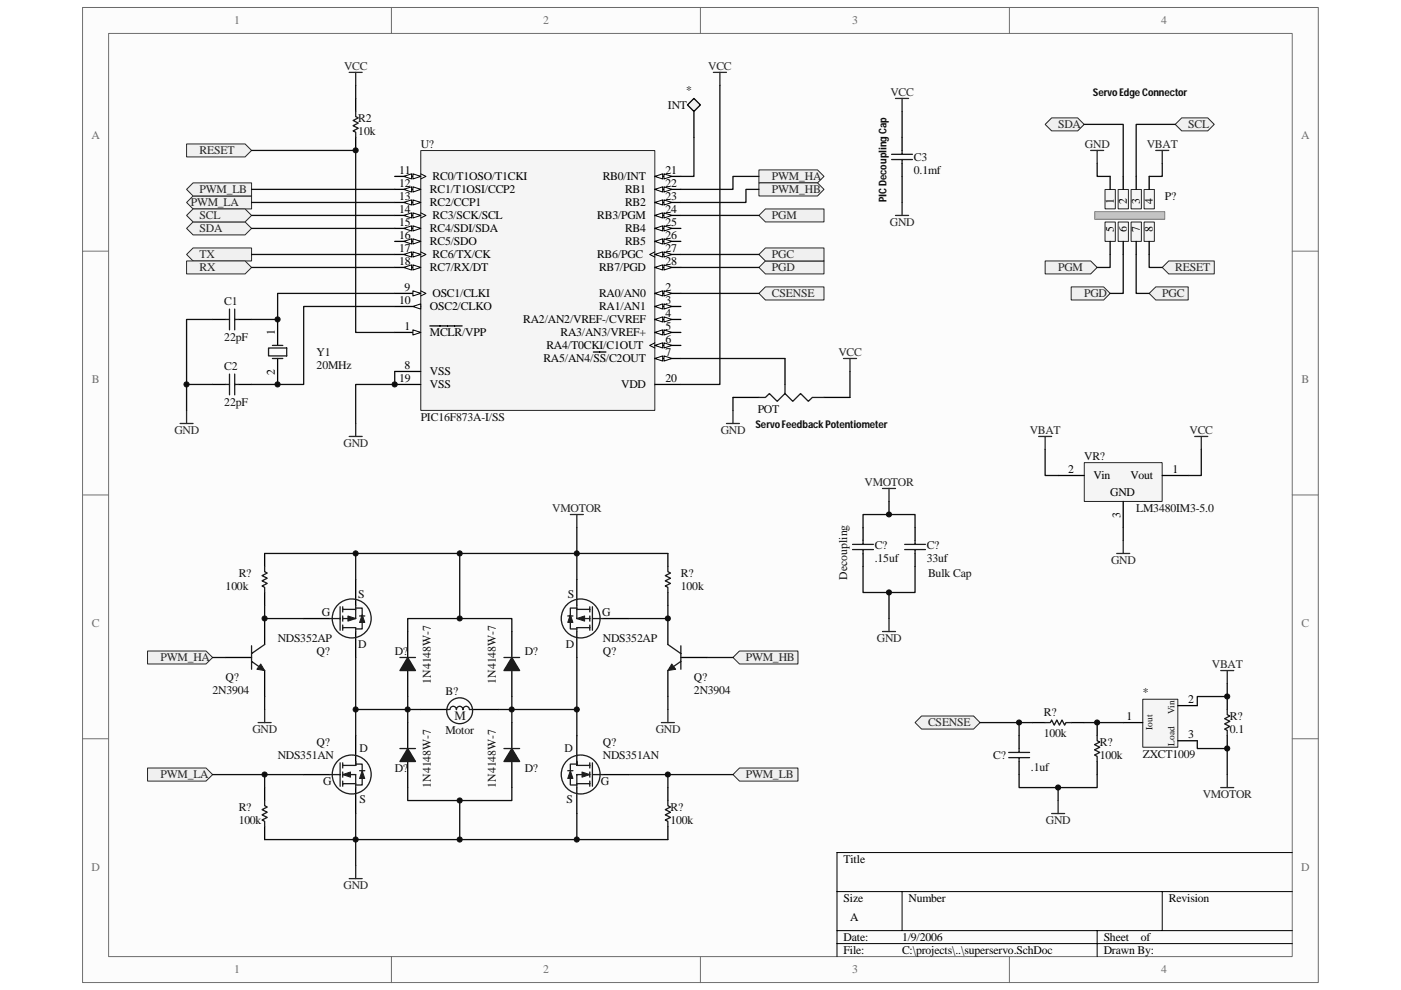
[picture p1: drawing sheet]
<svg xmlns="http://www.w3.org/2000/svg" width="297mm" height="210mm" viewBox="0 0 297 210" stroke-linecap="round" stroke-linejoin="round" font-family="sans-serif">
<path d="M17.5 1.6h262v206.7h-262z" fill="#fcfcfc"/>
<path d="M17.5 1.6h262v206.7h-262z" fill="none" stroke="#6e6e6e" stroke-width=".21"/>
<path d="M23 7.1h251v195.7h-251z" fill="#fcfcfc"/>
<g fill="none" stroke="#6e6e6e" stroke-width=".21">
<path d="M23 7.1h251v195.7h-251zM83 1.6v5.5M148.5 1.6v5.5M214 1.6v5.5M17.5 53.3h5.5M274 53.3h5.5M17.5 104.9h5.5M274 104.9h5.5M17.5 156.6h5.5M274 156.6h5.5M83 202.8v5.5M148.5 202.8v5.5"/>
<path d="M214 202.8v5.5"/>
</g>
<path d="M177.5 189h96.5M177.5 197.3h96.5M191.3 189v8.3M232.6 197.3v5.5M246.4 189v8.3M274 180.8h-96.5v22M177.5 200.1h96.5" fill="none" stroke="#000" stroke-width=".21"/>
<path d="M89.2 31.9h49.6v55.1h-49.6z" fill="#f5f5f5"/>
<path d="M89.2 31.9h49.6v55.1h-49.6z" fill="none" stroke="#262626" stroke-width=".21"/>
<path d="M138.9 62.2h5.5" fill="none" stroke="#000" stroke-width=".28"/>
<g fill="#fcfcfc" stroke="#000" stroke-width=".21">
<path d="M138.9 62.2l1.6-.5v1.1z"/>
<path d="M140.8 61.7l1.6 .5-1.6 .6z"/>
</g>
<path d="M138.9 65h5.5" fill="none" stroke="#000" stroke-width=".28"/>
<g fill="#fcfcfc" stroke="#000" stroke-width=".21">
<path d="M138.9 65l1.6-.6v1.1z"/>
<path d="M140.8 64.4l1.6 .6-1.6 .5z"/>
</g>
<path d="M138.9 67.7h5.5" fill="none" stroke="#000" stroke-width=".28"/>
<g fill="#fcfcfc" stroke="#000" stroke-width=".21">
<path d="M138.9 67.7l1.6-.5v1.1z"/>
<path d="M140.8 67.2l1.6 .5-1.6 .6z"/>
</g>
<path d="M138.9 70.5h5.5" fill="none" stroke="#000" stroke-width=".28"/>
<g fill="#fcfcfc" stroke="#000" stroke-width=".21">
<path d="M138.9 70.5l1.6-.6v1.1z"/>
<path d="M140.8 69.9l1.6 .6-1.6 .5z"/>
</g>
<path d="M138.9 73.2h5.5" fill="none" stroke="#000" stroke-width=".28"/>
<path d="M138.9 72.7l-1.2 .5 1.2 .6" fill="none" stroke="#000" stroke-width=".21"/>
<g fill="#fcfcfc" stroke="#000" stroke-width=".21">
<path d="M138.9 73.2l1.6-.5v1.1z"/>
<path d="M140.8 72.7l1.6 .5-1.6 .6z"/>
</g>
<path d="M138.9 76h5.5" fill="none" stroke="#000" stroke-width=".28"/>
<g fill="#fcfcfc" stroke="#000" stroke-width=".21">
<path d="M138.9 76l1.6-.5v1.1z"/>
<path d="M140.8 75.5l1.6 .5-1.6 .6z"/>
</g>
<path d="M138.9 37.4h5.5M125.8 74.6h2.7" fill="none" stroke="#000" stroke-width=".28"/>
<g fill="#fcfcfc" stroke="#000" stroke-width=".21">
<path d="M138.9 37.4l1.6-.5v1.1z"/>
<path d="M140.8 36.9l1.6 .5-1.6 .6z"/>
</g>
<path d="M138.9 40.2h5.5" fill="none" stroke="#000" stroke-width=".28"/>
<g fill="#fcfcfc" stroke="#000" stroke-width=".21">
<path d="M138.9 40.2l1.6-.6v1.1z"/>
<path d="M140.8 39.6l1.6 .6-1.6 .5z"/>
</g>
<path d="M138.9 42.9h5.5" fill="none" stroke="#000" stroke-width=".28"/>
<g fill="#fcfcfc" stroke="#000" stroke-width=".21">
<path d="M138.9 42.9l1.6-.5v1.1z"/>
<path d="M140.8 42.4l1.6 .5-1.6 .6z"/>
</g>
<path d="M138.9 45.7h5.5" fill="none" stroke="#000" stroke-width=".28"/>
<g fill="#fcfcfc" stroke="#000" stroke-width=".21">
<path d="M138.9 45.7l1.6-.6v1.1z"/>
<path d="M140.8 45.1l1.6 .6-1.6 .5z"/>
</g>
<path d="M138.9 48.4h5.5" fill="none" stroke="#000" stroke-width=".28"/>
<g fill="#fcfcfc" stroke="#000" stroke-width=".21">
<path d="M138.9 48.4l1.6-.5v1.1z"/>
<path d="M140.8 47.9l1.6 .5-1.6 .6z"/>
</g>
<path d="M138.9 51.2h5.5" fill="none" stroke="#000" stroke-width=".28"/>
<g fill="#fcfcfc" stroke="#000" stroke-width=".21">
<path d="M138.9 51.2l1.6-.6v1.2z"/>
<path d="M140.8 50.6l1.6 .6-1.6 .6z"/>
</g>
<path d="M138.9 54h5.5" fill="none" stroke="#000" stroke-width=".28"/>
<path d="M138.9 53.4l-1.2 .6 1.2 .5" fill="none" stroke="#000" stroke-width=".21"/>
<g fill="#fcfcfc" stroke="#000" stroke-width=".21">
<path d="M138.9 54l1.6-.6v1.1z"/>
<path d="M140.8 53.4l1.6 .6-1.6 .5z"/>
</g>
<path d="M138.9 56.7h5.5" fill="none" stroke="#000" stroke-width=".28"/>
<g fill="#fcfcfc" stroke="#000" stroke-width=".21">
<path d="M138.9 56.7l1.6-.5v1.1z"/>
<path d="M140.8 56.2l1.6 .5-1.6 .6z"/>
</g>
<path d="M83.7 37.4h5.5" fill="none" stroke="#000" stroke-width=".28"/>
<path d="M89.2 36.9l1.1 .5-1.1 .6" fill="none" stroke="#000" stroke-width=".21"/>
<g fill="#fcfcfc" stroke="#000" stroke-width=".21">
<path d="M87.5 36.9l1.7 .5-1.7 .6z"/>
<path d="M85.6 37.4l1.7-.5v1.1z"/>
</g>
<path d="M83.7 40.2h5.5" fill="none" stroke="#000" stroke-width=".28"/>
<g fill="#fcfcfc" stroke="#000" stroke-width=".21">
<path d="M87.5 39.6l1.7 .6-1.7 .5z"/>
<path d="M85.6 40.2l1.7-.6v1.1z"/>
</g>
<path d="M83.7 42.9h5.5" fill="none" stroke="#000" stroke-width=".28"/>
<g fill="#fcfcfc" stroke="#000" stroke-width=".21">
<path d="M87.5 42.4l1.7 .5-1.7 .6z"/>
<path d="M85.6 42.9l1.7-.5v1.1z"/>
</g>
<path d="M83.7 45.7h5.5" fill="none" stroke="#000" stroke-width=".28"/>
<path d="M89.2 45.1l1.1 .6-1.1 .5" fill="none" stroke="#000" stroke-width=".21"/>
<g fill="#fcfcfc" stroke="#000" stroke-width=".21">
<path d="M87.5 45.1l1.7 .6-1.7 .5z"/>
<path d="M85.6 45.7l1.7-.6v1.1z"/>
</g>
<path d="M83.7 48.4h5.5" fill="none" stroke="#000" stroke-width=".28"/>
<g fill="#fcfcfc" stroke="#000" stroke-width=".21">
<path d="M87.5 47.9l1.7 .5-1.7 .6z"/>
<path d="M85.6 48.4l1.7-.5v1.1z"/>
</g>
<path d="M83.7 51.2h5.5" fill="none" stroke="#000" stroke-width=".28"/>
<g fill="#fcfcfc" stroke="#000" stroke-width=".21">
<path d="M87.5 50.6l1.7 .6-1.7 .6z"/>
<path d="M85.6 51.2l1.7-.6v1.2z"/>
</g>
<path d="M83.7 54h5.5" fill="none" stroke="#000" stroke-width=".28"/>
<path d="M89.2 53.4l1.1 .6-1.1 .5" fill="none" stroke="#000" stroke-width=".21"/>
<g fill="#fcfcfc" stroke="#000" stroke-width=".21">
<path d="M87.5 53.4l1.7 .6-1.7 .5z"/>
<path d="M85.6 54l1.7-.6v1.1z"/>
</g>
<path d="M83.7 56.7h5.5" fill="none" stroke="#000" stroke-width=".28"/>
<g fill="#fcfcfc" stroke="#000" stroke-width=".21">
<path d="M87.5 56.2l1.7 .5-1.7 .6z"/>
<path d="M85.6 56.7l1.7-.5v1.1z"/>
</g>
<path d="M83.7 78.8h5.5M83.7 70.5h5.5M83.7 81.5h5.5" fill="none" stroke="#000" stroke-width=".28"/>
<path d="M87.5 69.9l1.7 .6-1.7 .5z" fill="#fcfcfc" stroke="#000" stroke-width=".21"/>
<path d="M83.7 62.2h5.5M91.1 69.1h6.9" fill="none" stroke="#000" stroke-width=".28"/>
<path d="M89.2 61.7l1.1 .5-1.1 .6" fill="none" stroke="#000" stroke-width=".21"/>
<path d="M87.5 61.7l1.7 .5-1.7 .6z" fill="#fcfcfc" stroke="#000" stroke-width=".21"/>
<path d="M83.7 65h5.5" fill="none" stroke="#000" stroke-width=".28"/>
<path d="M87.5 65l1.7-.6v1.1z" fill="#fcfcfc" stroke="#000" stroke-width=".21"/>
<g fill="none" stroke="#000" stroke-width=".28">
<path d="M75.4 20.9v2.7M75.4 29.1v2.8M191.3 29.1v2.8M191.3 34.6v2.8M45.1 67.7h2.7M50.6 67.7h2.7M58.9 67.7v5.5M58.9 76v5.5M166.4 76v5.5M45.1 81.5h2.7M50.6 81.5h2.7M138.9 81.5h5.5"/>
<path d="M155.4 84.3h5.5M174.7 84.3h5.5"/>
</g>
<g fill="none" stroke="#1c1c1c" stroke-width=".28">
<path d="M75.4 23.6v1.1l.6 .3-1.1 .5 1.1 .6-1.1 .5 1.1 .6-1.1 .5 .5 .3v1.1M189 32.7h4.5M189 33.8h4.5M191.3 31.9v.8M191.3 33.8v.8M47.8 67.7h.9M48.7 65.5v4.4M48.7 79.3v4.4M49.8 65.5v4.4M49.8 79.3v4.4M49.8 67.7h.8M56.9 73.8h3.9v1.7h-3.9z"/>
<path d="M57.8 76h2.2M57.8 73.2h2.2M47.8 81.5h.9M49.8 81.5h.8M160.9 84.3h1.4l.8-.9 1.7 1.7 1.6-1.7 1.7 1.7 1.6-1.7 1.7 1.7 .8-.8h2.5M166.4 81.5v1.9"/>
</g>
<g fill="none" stroke="#262626" stroke-width=".28">
<path d="M74 15.3h2.8M75.4 15.3v2.8M151.3 15.3h2.7M152.6 15.3v2.8M189.9 20.9h2.7M191.3 20.9v2.7M189.9 45.7h2.7M191.3 42.9v2.8M178.8 76h2.8M180.2 76v2.8M38.2 89.8h2.7M39.6 87v2.8"/>
<path d="M74 92.5h2.8M75.4 89.8v2.7M154 89.8h2.8M155.4 87v2.8"/>
</g>
<path d="M75.4 18.1v2.8M191.3 23.6v5.5M191.3 37.4v5.5M45.1 67.7h-5.5v13.8h5.5M83.7 78.8v2.7h-8.3v8.3M144.4 76h22M39.6 81.5v5.5" fill="none" stroke="#0e0e0e" stroke-width=".28"/>
<g fill="#f0f0f0" stroke="#262626" stroke-width=".21">
<path d="M39.6 42.9l1.3-1.3h12.4v2.7h-12.4z" fill-rule="evenodd"/>
<path d="M39.6 40.2l1.3-1.4h12.4v2.8h-12.4z" fill-rule="evenodd"/>
</g>
<path d="M53.3 42.9h30.4M53.3 40.2h30.4" fill="none" stroke="#0e0e0e" stroke-width=".28"/>
<g fill="#f0f0f0" stroke="#262626" stroke-width=".21">
<path d="M39.6 48.4l1.3-1.3h11.1l1.3 1.3-1.3 1.4h-11.1z" fill-rule="evenodd"/>
<path d="M39.6 45.7l1.3-1.4h11.1l1.3 1.4-1.3 1.4h-11.1z" fill-rule="evenodd"/>
</g>
<path d="M53.3 48.4h30.4M53.3 45.7h30.4M83.7 65h-19.3v16.5h-11.1" fill="none" stroke="#0e0e0e" stroke-width=".28"/>
<g fill="#f0f0f0" stroke="#262626" stroke-width=".21">
<path d="M40.9 52.6h12.4v2.7h-12.4l-1.3-1.3z" fill-rule="evenodd"/>
<path d="M39.6 55.3h12.4l1.3 1.4-1.3 1.4h-12.4z" fill-rule="evenodd"/>
</g>
<path d="M53.3 54h30.4M53.3 56.7h30.4" fill="none" stroke="#0e0e0e" stroke-width=".28"/>
<path d="M147.1 23.6v5.5" fill="none" stroke="#000" stroke-width=".28"/>
<path d="M147.1 20.9l1.4 1.3-1.4 1.4-1.3-1.4z" fill-rule="evenodd" fill="#f0f0f0" stroke="#000" stroke-width=".28"/>
<path d="M152.6 18.1v63.4h-8.2M147.1 29.1v8.3h-2.7M155.4 84.3v2.7" fill="none" stroke="#0e0e0e" stroke-width=".28"/>
<path d="M160.9 62.2l1.4-1.4h12.4v2.8h-12.4z" fill-rule="evenodd" fill="#f0f0f0" stroke="#262626" stroke-width=".21"/>
<path d="M144.4 62.2h16.5" fill="none" stroke="#0e0e0e" stroke-width=".28"/>
<g fill="#f0f0f0" stroke="#262626" stroke-width=".21">
<path d="M162.3 55.3h12.4v2.8h-12.4l-1.4-1.4z" fill-rule="evenodd"/>
<path d="M162.3 52.6h12.4v2.7h-12.4l-1.4-1.3z" fill-rule="evenodd"/>
</g>
<path d="M144.4 56.7h16.5M144.4 54h16.5" fill="none" stroke="#0e0e0e" stroke-width=".28"/>
<g fill="#f0f0f0" stroke="#262626" stroke-width=".21">
<path d="M39.6 30.5h12.4l1.3 1.4-1.3 1.4h-12.4z" fill-rule="evenodd"/>
<path d="M160.9 45.7l1.4-1.4h12.4v2.8h-12.4z" fill-rule="evenodd"/>
</g>
<path d="M53.3 31.9h22.1v38.6h8.3M144.4 45.7h16.5" fill="none" stroke="#0e0e0e" stroke-width=".28"/>
<path d="M232.1 44.9h14.8v1.6h-14.8z" fill="#c0c0c0"/>
<path d="M232.1 44.9h14.8v1.6h-14.8z" fill="none" stroke="#808080" stroke-width=".21"/>
<path d="M242.6 47.1h2.1v4.1h-2.1z" fill="#f5f5f5"/>
<path d="M242.6 47.1h2.1v4.1h-2.1z" fill="none" stroke="#262626" stroke-width=".21"/>
<path d="M239.8 47.1h2.2v4.1h-2.2z" fill="#f5f5f5"/>
<path d="M239.8 47.1h2.2v4.1h-2.2z" fill="none" stroke="#262626" stroke-width=".21"/>
<path d="M237.1 47.1h2.1v4.1h-2.1z" fill="#f5f5f5"/>
<path d="M237.1 47.1h2.1v4.1h-2.1z" fill="none" stroke="#262626" stroke-width=".21"/>
<path d="M234.3 47.1h2.2v4.1h-2.2z" fill="#f5f5f5"/>
<path d="M234.3 47.1h2.2v4.1h-2.2z" fill="none" stroke="#262626" stroke-width=".21"/>
<path d="M234.3 40.2h2.2v4.1h-2.2z" fill="#f5f5f5"/>
<path d="M234.3 40.2h2.2v4.1h-2.2z" fill="none" stroke="#262626" stroke-width=".21"/>
<path d="M237.1 40.2h2.1v4.1h-2.1z" fill="#f5f5f5"/>
<path d="M237.1 40.2h2.1v4.1h-2.1z" fill="none" stroke="#262626" stroke-width=".21"/>
<path d="M239.8 40.2h2.2v4.1h-2.2z" fill="#f5f5f5"/>
<path d="M239.8 40.2h2.2v4.1h-2.2z" fill="none" stroke="#262626" stroke-width=".21"/>
<path d="M242.6 40.2h2.1v4.1h-2.1z" fill="#f5f5f5"/>
<path d="M242.6 40.2h2.1v4.1h-2.1z" fill="none" stroke="#262626" stroke-width=".21"/>
<path d="M235.4 37.4v2.8M238.1 37.4v2.8M240.9 37.4v2.8M243.6 37.4v2.8M235.4 51.2v2.8M238.1 51.2v2.8M240.9 51.2v2.8M243.6 51.2v2.8" fill="none" stroke="#000" stroke-width=".28"/>
<path d="M231.2 31.9h2.8M232.6 31.9v2.7M245 31.9h2.8M246.4 31.9v2.7" fill="none" stroke="#262626" stroke-width=".28"/>
<path d="M232.6 34.6v2.8h2.8M246.4 34.6v2.8h-2.8" fill="none" stroke="#0e0e0e" stroke-width=".28"/>
<g fill="#f0f0f0" stroke="#262626" stroke-width=".21">
<path d="M221.6 26.4l1.4-1.4h5.5l1.4 1.4-1.4 1.3h-5.5z" fill-rule="evenodd"/>
<path d="M249.2 26.4l1.3-1.4h5.6l1.3 1.4-1.3 1.3h-5.6z" fill-rule="evenodd"/>
</g>
<path d="M229.9 26.4h8.2v11M249.2 26.4h-8.3v11" fill="none" stroke="#0e0e0e" stroke-width=".28"/>
<g fill="#f0f0f0" stroke="#262626" stroke-width=".21">
<path d="M221.6 55.3h9.6l1.4 1.4-1.4 1.4h-9.6z" fill-rule="evenodd"/>
<path d="M246.4 56.7l1.4-1.4h9.6v2.8h-9.6z" fill-rule="evenodd"/>
<path d="M227.1 60.8h6.9l1.4 1.4-1.4 1.4h-6.9z" fill-rule="evenodd"/>
<path d="M243.6 62.2l1.4-1.4h6.9v2.8h-6.9z" fill-rule="evenodd"/>
</g>
<path d="M235.4 54v2.7h-2.8M238.1 54v8.2h-2.7M240.9 54v8.2h2.7M243.6 54v2.7h2.8" fill="none" stroke="#0e0e0e" stroke-width=".28"/>
<path d="M229.9 98.1h16.5v8.2h-16.5z" fill="#f5f5f5"/>
<path d="M229.9 98.1h16.5v8.2h-16.5z" fill="none" stroke="#262626" stroke-width=".21"/>
<g fill="none" stroke="#000" stroke-width=".28">
<path d="M56.1 117.3v2.8M141.6 117.3v2.8M224.3 100.8h5.6M238.1 106.3v5.5M246.4 100.8h5.5M56.1 125.6v2.8M64.4 131.1h5.5M75.4 122.9v5.5M75.4 133.9v5.5M86.4 133.9v5.5M108.5 133.9v5.5M122.3 122.9v5.5"/>
<path d="M122.3 133.9v5.5M127.8 131.1h5.5M141.6 125.6v2.8M75.4 156v5.5M86.4 142.2v5.5M86.4 153.2v5.5M89.2 150.4h5.5M100.2 150.4h5.5M108.5 142.2v5.5M108.5 153.2v5.5M122.3 156v5.5M218.8 153.2h2.8"/>
<path d="M227.1 153.2h2.8M232.6 153.2v2.8M56.1 167v2.7M56.1 175.3v2.7M64.4 164.2h5.5M75.4 167v5.5M86.4 161.5v5.5M108.5 161.5v5.5M122.3 167v5.5M127.8 164.2h5.5M141.6 167v2.7M141.6 175.3v2.7"/>
<path d="M232.6 161.5v2.7"/>
</g>
<path d="M220.2 92.5h2.8M221.6 92.5v2.8M253.3 92.5h2.8M254.7 92.5v2.8M120.9 109.1h2.8M122.3 109.1v2.7M236.8 117.3h2.7M238.1 114.6v2.7M74 186.3h2.8M75.4 183.5v2.8" fill="none" stroke="#262626" stroke-width=".28"/>
<path d="M221.6 95.3v5.5h2.7M254.7 95.3v5.5h-2.8M238.1 111.8v2.8M75.4 122.9v-5.6h46.9v5.6M86.4 133.9v-2.8h22.1v2.8M75.4 150.4h11v2.8M86.4 147.7v2.7h2.8M108.5 147.7v2.7h-2.8M122.3 150.4h-13.8v2.8M75.4 172.5v5.5h46.9v-5.5M86.4 167v2.7h22.1v-2.7" fill="none" stroke="#0e0e0e" stroke-width=".28"/>
<g fill="none" stroke="#1c1c1c" stroke-width=".28">
<path d="M56.1 120.1v1.1l.6 .3-1.1 .5 1.1 .6-1.1 .5 1.1 .6-1.1 .5 .5 .3v1.1M69.9 131.1h2.2M70.4 131.1a4.1 4.1 0 0 1 6-3.7 4.1 4.1 0 0 1 .7 7 4.1 4.1 0 0 1-6.6-2.4l-.1-.8M72.1 128.7v4.9M72.7 133.1h2.7v.8M72.7 128.7v1.1M72.7 130.6v1.1M72.7 132.5v1.1M72.7 129.2h2.7M75.4 128.9h1.4v2M75.4 128.4v2.7h-2.7M76.2 130.6h1.1"/>
<path d="M76.8 132v1.3h-1.4M84.8 139.4h3.3M106.8 139.4h3.4M120.4 130.6h1.1M120.9 132v1.3h1.4M122.3 128.9h-1.4v2M122.3 128.4v2.7h2.7M122.3 129.2h2.7M125 133.1h-2.7v.8M125 128.7v1.1M125 130.6v1.1M125 132.5v1.1"/>
<path d="M125.6 128.7v4.9M125.6 131.1h2.2M127.2 131.1a4.1 4.1 0 0 0-5.9-3.7 4.1 4.1 0 0 0-.7 7 4.1 4.1 0 0 0 6.5-2.4l.1-.8M141.6 120.1v1.1l.6 .3-1.1 .5 1.1 .6-1.1 .5 1.1 .6-1.1 .5 .5 .3v1.1M84.8 158.7h3.3M94.7 150.4h.6M95.4 150.4a.67 .67 0 0 1 .7-.6 .67 .67 0 0 1 .6 .7M96.8 150.4a.68 .68 0 0 1 .7-.6 .68 .68 0 0 1 .6 .7M98.2 150.4a.68 .68 0 0 1 .7-.6 .68 .68 0 0 1 .6 .7M99.7 150.4h.5M106.8 158.7h3.4M221.6 153.2h1.1l.3-.5 .5 1.1 .6-1.1 .5 1.1 .6-1.1 .5 1.1 .3-.6h1.1"/>
<path d="M232.6 156v1.1l.6 .2-1.1 .6 1.1 .5-1.1 .6 1.1 .5-1.1 .6 .5 .3v1.1M56.1 169.7v1.1l.6 .3-1.1 .6 1.1 .5-1.1 .6 1.1 .5-1.1 .6 .5 .2v1.2M69.9 164.2h2.2M70.4 164.1a4.1 4.1 0 0 1 6-3.6 4.1 4.1 0 0 1 .6 7 4.1 4.1 0 0 1-6.5-2.5l-.1-.7M72.1 161.7v5M72.7 164.2h2.7v2.8M72.7 166.2h2.7M72.7 161.7v1.1M72.7 163.7v1.1M72.7 165.6v1.1M75.4 162h1.4v1.4M75.4 161.5v.8h-2.7"/>
<path d="M76.2 163.4h1.1M76.8 164.5v1.9h-1.4M120.4 163.4h1.1M120.9 164.5v1.9h1.4M122.3 162h-1.4v1.4M122.3 161.5v.8h2.7M122.3 166.2h2.7M125 164.2h-2.7v2.8M125 161.7v1.1M125 163.7v1.1M125 165.6v1.1M125.6 164.2h2.2"/>
<path d="M125.6 161.7v5M127.2 164.1a4.1 4.1 0 0 0-6-3.5 4.1 4.1 0 0 0-.6 6.9 4.1 4.1 0 0 0 6.6-2.5v-.7M141.6 169.7v1.1l.6 .3-1.1 .6 1.1 .5-1.1 .6 1.1 .5-1.1 .6 .5 .2v1.2"/>
<circle cx="97.5" cy="150.7" r="2.74"/>
</g>
<g fill="#1c1c1c" stroke="#1c1c1c" stroke-width=".21">
<path d="M72.7 164.2l1.6-.5v1.1z"/>
<path d="M76.8 163.4l.5 1.7h-1.1z"/>
<path d="M123.4 163.7l1.6 .5-1.6 .6z"/>
<path d="M120.9 163.4l.6 1.7h-1.1z"/>
<path d="M73.8 130.6l1.6 .5-1.6 .6z"/>
<path d="M76.8 130.3l.5 1.7h-1.1z"/>
<path d="M122.3 131.1l1.6-.5v1.1z"/>
<path d="M120.9 130.3l.6 1.7h-1.1z"/>
</g>
<g fill="#1c1c1c" stroke="#1c1c1c" stroke-width=".28">
<path d="M108.5 139.4l1.7 2.8h-3.4z"/>
<path d="M86.4 139.4l1.7 2.8h-3.3z"/>
<path d="M86.4 158.7l1.7 2.8h-3.3z"/>
<path d="M108.5 158.7l1.7 2.8h-3.4z"/>
</g>
<g fill="#f0f0f0" stroke="#262626" stroke-width=".21">
<path d="M31.3 162.8h12.4l1.4 1.4-1.4 1.4h-12.4z" fill-rule="evenodd"/>
<path d="M156.8 162.8h12.4v2.8h-12.4l-1.4-1.4z" fill-rule="evenodd"/>
</g>
<path d="M97.5 117.3v13.8M183 120.1v5.5h11v-5.5M45.1 164.2h19.3M56.1 164.2v2.8M97.5 169.7v8.3M133.3 164.2h8.3v2.8M141.6 164.2h13.8" fill="none" stroke="#0e0e0e" stroke-width=".28"/>
<path d="M183 111.8v2.8M183 117.3v2.8" fill="none" stroke="#000" stroke-width=".28"/>
<path d="M180.8 115.4h4.4M180.8 116.5h4.4M183 114.6v.8M183 116.5v.8" fill="none" stroke="#1c1c1c" stroke-width=".28"/>
<path d="M187.1 133.9h2.8M188.5 131.1v2.8" fill="none" stroke="#262626" stroke-width=".28"/>
<path d="M242.3 148.3h7.4v10.1h-7.4z" fill="#f5f5f5"/>
<path d="M242.3 148.3h7.4v10.1h-7.4z" fill="none" stroke="#262626" stroke-width=".21"/>
<path d="M216.1 156v2.7M238.1 153.2h4.2M249.7 149.6h4.1M249.7 157.1h4.1M216.1 161.5v2.7" fill="none" stroke="#000" stroke-width=".28"/>
<path d="M213.9 159.5h4.4M216.1 158.7v.8M213.9 160.6h4.4M216.1 160.6v.9" fill="none" stroke="#1c1c1c" stroke-width=".28"/>
<path d="M218.8 153.2h-2.7v2.8M229.9 153.2h8.2" fill="none" stroke="#0e0e0e" stroke-width=".28"/>
<path d="M195.4 151.8h11l1.4 1.4-1.4 1.4h-11l-1.4-1.4z" fill-rule="evenodd" fill="#f0f0f0" stroke="#262626" stroke-width=".21"/>
<path d="M56.1 128.4v2.7h8.3M75.4 139.4v16.6M188.5 125.6v5.5M56.1 147.7v2.7M207.8 153.2h8.3M253.8 157.1v1.6h6.4v5.5M260.2 144.9v2.8h-6.4v1.9M216.1 164.2v2.8h16.5v-2.8M224.3 167v2.7" fill="none" stroke="#0e0e0e" stroke-width=".28"/>
<path d="M54.7 153.2h2.8M56.1 150.4v2.8M258.8 142.2h2.8M260.2 142.2v2.7M223 172.5h2.7M224.3 169.7v2.8M258.8 167h2.8M260.2 164.2v2.8" fill="none" stroke="#262626" stroke-width=".28"/>
<path d="M194 111.8v2.8M194 117.3v2.8M47.8 139.4h5.5M56.1 131.1v5.6M141.6 131.1v5.6M144.4 139.4h5.5M56.1 142.2v5.5M141.6 142.2v5.5M260.2 147.7v2.7M260.2 156v2.7" fill="none" stroke="#000" stroke-width=".28"/>
<path d="M191.8 115.4h4.4M191.8 116.5h4.4M194 114.6v.8M194 116.5v.8M53.3 136.9v5M56.1 136.7l-2.8 1.9M141.6 136.7l2.8 1.9M144.4 136.9v5M53.3 140.2l2.8 2M144.4 140.2l-2.8 2M260.2 150.4v1.1l.5 .3-1.1 .6 1.1 .5-1.1 .6 1.1 .5-1.1 .6 .6 .3v1.1" fill="none" stroke="#1c1c1c" stroke-width=".28"/>
<g fill="#1c1c1c" stroke="#1c1c1c" stroke-width=".21">
<path d="M55.3 140.8l.8 1.4-1.6-.3z"/>
<path d="M142.4 140.8l.9 1.1-1.7 .3z"/>
</g>
<g fill="#f0f0f0" stroke="#262626" stroke-width=".21">
<path d="M31.3 138h12.4l1.4 1.4-1.4 1.4h-12.4z" fill-rule="evenodd"/>
<path d="M155.4 139.4l1.4-1.4h12.4v2.8h-12.4z" fill-rule="evenodd"/>
</g>
<g fill="none" stroke="#0e0e0e" stroke-width=".28">
<path d="M83.7 62.2h-24.8v5.5h-5.6M180.2 78.8v5.5M56.1 117.3h19.3M122.3 111.8v5.5h19.3M183 111.8v-2.7h11v2.7M188.5 106.3v2.8M45.1 139.4h2.7M122.3 139.4v16.6M141.6 128.4v2.7h-8.3M149.9 139.4h5.5M141.6 147.7v2.7M56.1 178h19.3v5.5"/>
<path d="M122.3 178h19.3"/>
</g>
<path d="M187.1 103.6h2.8M188.5 103.6v2.7M140.2 153.2h2.8M141.6 150.4v2.8" fill="none" stroke="#262626" stroke-width=".28"/>
<g fill="#f0f0f0" stroke="#262626" stroke-width=".21">
<path d="M160.9 36h12.4l1.4 1.4-1.4 1.4h-12.4z" fill-rule="evenodd"/>
<path d="M160.9 38.8h12.4l1.4 1.4-1.4 1.4h-12.4z" fill-rule="evenodd"/>
</g>
<path d="M160.9 37.4h-5.5v2.8h-11M160.9 40.2h-2.7v2.7h-13.8" fill="none" stroke="#0e0e0e" stroke-width=".28"/>
<g fill="#0e0e0e" stroke="#0e0e0e" stroke-width=".21">
<circle cx="39.5" cy="81.5" r=".54"/>
<circle cx="56.1" cy="164.2" r=".54"/>
<circle cx="56.1" cy="131.1" r=".54"/>
<circle cx="58.8" cy="81.5" r=".54"/>
<circle cx="58.8" cy="67.7" r=".54"/>
<circle cx="75.4" cy="178" r=".54"/>
<circle cx="75.4" cy="150.4" r=".54"/>
<circle cx="75.4" cy="117.3" r=".54"/>
<circle cx="75.4" cy="31.9" r=".54"/>
<circle cx="83.7" cy="81.5" r=".54"/>
<circle cx="86.4" cy="150.4" r=".54"/>
<circle cx="97.5" cy="178" r=".54"/>
<circle cx="97.5" cy="169.7" r=".54"/>
<circle cx="97.5" cy="131.1" r=".53"/>
<circle cx="97.5" cy="117.3" r=".54"/>
<circle cx="108.5" cy="150.4" r=".54"/>
<circle cx="122.3" cy="178" r=".54"/>
<circle cx="122.3" cy="150.4" r=".54"/>
<circle cx="122.3" cy="117.3" r=".54"/>
<circle cx="141.6" cy="164.2" r=".54"/>
<circle cx="141.6" cy="131.1" r=".54"/>
<circle cx="188.5" cy="125.6" r=".54"/>
<circle cx="188.5" cy="109.1" r=".53"/>
<circle cx="216.1" cy="153.2" r=".53"/>
<circle cx="224.3" cy="167" r=".54"/>
<circle cx="232.6" cy="153.2" r=".54"/>
<circle cx="260.2" cy="158.7" r=".54"/>
<circle cx="260.2" cy="147.7" r=".54"/>
</g>
<text font-size="2.7" fill="#1c1c1c" x="96.4" y="152.6">M</text>
<g font-size="2.5" fill="#706f64">
<text x="49.7" y="5.1">1</text>
<text x="115.2" y="5.1">2</text>
<text x="180.7" y="5.1">3</text>
<text x="246.2" y="5.1">4</text>
<text x="19.4" y="29.6">A</text>
<text x="275.9" y="29.6">A</text>
<text x="19.5" y="81.3">B</text>
<text x="276" y="81.3">B</text>
<text x="19.5" y="132.9">C</text>
<text x="276" y="132.9">C</text>
<text x="19.4" y="184.6">D</text>
<text x="275.9" y="184.6">D</text>
<text x="49.7" y="206.4">1</text>
<text x="115.2" y="206.4">2</text>
<text x="180.7" y="206.4">3</text>
<text x="246.2" y="206.4">4</text>
</g>
<g font-size="2.5" fill="#262626">
<text x="72.9" y="14.8">VCC</text>
<text x="150.2" y="14.8">VCC</text>
<text x="188.8" y="20.3">VCC</text>
<text x="224.4" y="27.2">SDA</text>
<text x="251.9" y="27.2">SCL</text>
<text x="42.3" y="32.7">RESET</text>
<text x="230" y="31.3">GND</text>
<text x="243.1" y="31.3">VBAT</text>
<text x="42.3" y="41">PWM_LB</text>
<text x="163.7" y="38.2">PWM_HA</text>
<text x="163.7" y="41">PWM_HB</text>
<text x="40.4" y="43.7">PWM_LA</text>
<text x="42.3" y="46.5">SCL</text>
<text x="163.7" y="46.5">PGM</text>
<text x="188.7" y="47.8">GND</text>
<text x="42.3" y="49.2">SDA</text>
<text x="42.3" y="54.7">TX</text>
<text x="42.3" y="57.5">RX</text>
<text x="163.7" y="57.5">PGD</text>
<text x="163.7" y="54.7">PGC</text>
<text x="224.4" y="57.5">PGM</text>
<text x="249.2" y="57.5">RESET</text>
<text x="163.7" y="63">CSENSE</text>
<text x="229.9" y="63">PGD</text>
<text x="246.4" y="63">PGC</text>
<text x="177.8" y="75.4">VCC</text>
<text x="37" y="91.9">GND</text>
<text x="72.8" y="94.7">GND</text>
<text x="152.8" y="91.9">GND</text>
<text x="218.3" y="91.9">VBAT</text>
<text x="252.2" y="91.9">VCC</text>
<text x="183.3" y="103">VMOTOR</text>
<text x="117.1" y="108.5">VMOTOR</text>
<text x="235.6" y="119.5">GND</text>
<text x="185.9" y="136.1">GND</text>
<text x="34.1" y="140.2">PWM_HA</text>
<text x="158.2" y="140.2">PWM_HB</text>
<text x="256.9" y="141.6">VBAT</text>
<text x="53.5" y="155.4">GND</text>
<text x="139" y="155.4">GND</text>
<text x="196.8" y="154">CSENSE</text>
<text x="34.1" y="165">PWM_LA</text>
<text x="158.2" y="165">PWM_LB</text>
<text x="255" y="169.1">VMOTOR</text>
<text x="221.8" y="174.7">GND</text>
<text x="72.8" y="188.4">GND</text>
</g>
<g font-size="2.5" fill="#0e0e0e">
<text x="141.6" y="23">INT</text>
<text x="145.5" y="20">*</text>
<text x="76" y="28.6">10k</text>
<text x="76" y="25.8">R2</text>
<text x="89.2" y="31.3">U?</text>
<text x="193.7" y="34.1">C3</text>
<text x="193.7" y="36.8">0.1mf</text>
<text x="247" y="42.3">P?</text>
<text x="47.6" y="64.7">C1</text>
<text x="47.6" y="72.4">22pF</text>
<text x="67.1" y="75.4">Y1</text>
<text x="47.6" y="78.4">C2</text>
<text x="67.1" y="78.2">20MHz</text>
<text x="47.6" y="86.2">22pF</text>
<text x="89.2" y="89.2">PIC16F873A-I/SS</text>
<text x="160.7" y="87.5">POT</text>
<text x="229.9" y="97.5">VR?</text>
<text x="240.9" y="108.5">LM3480IM3-5.0</text>
<text x="185.5" y="116.5">C?</text>
<text x="185.5" y="119.3">.15uf</text>
<text x="196.5" y="116.5">C?</text>
<text x="196.5" y="119.3">33uf</text>
<text x="47.8" y="125">100k</text>
<text x="50.6" y="122.3">R?</text>
<text x="144.4" y="125">100k</text>
<text x="144.4" y="122.3">R?</text>
<text x="179.6" y="122.9" transform="rotate(-90 179.6 122.9)">Decoupling</text>
<text x="196.8" y="122.3">Bulk Cap</text>
<text x="68.3" y="130.6">G</text>
<text x="76" y="126.7">S</text>
<text x="120.4" y="126.7">S</text>
<text x="127.7" y="130.6">G</text>
<text x="58.9" y="136.1">NDS352AP</text>
<text x="76" y="137.4">D</text>
<text x="120" y="137.4">D</text>
<text x="127.8" y="136.1">NDS352AP</text>
<text x="67.1" y="138.8">Q?</text>
<text x="83.7" y="138.8">D?</text>
<text x="111.3" y="138.8">D?</text>
<text x="127.8" y="138.8">Q?</text>
<text x="45.1" y="147.1">2N3904</text>
<text x="47.8" y="144.3">Q?</text>
<text x="91.4" y="144.9" transform="rotate(-90 91.4 144.9)">1N4148W-7</text>
<text x="94.4" y="147.4">B?</text>
<text x="105.2" y="144.9" transform="rotate(-90 105.2 144.9)">1N4148W-7</text>
<text x="147.1" y="144.3">Q?</text>
<text x="147.1" y="147.1">2N3904</text>
<text x="242.3" y="147.6">*</text>
<text x="94.4" y="155.6">Motor</text>
<text x="221.3" y="151.8">R?</text>
<text x="260.8" y="155.4">0.1</text>
<text x="260.8" y="152.6">R?</text>
<text x="58.9" y="160.9">NDS351AN</text>
<text x="67.1" y="158.1">Q?</text>
<text x="76.2" y="159.5">D</text>
<text x="119.7" y="159.5">D</text>
<text x="127.8" y="158.1">Q?</text>
<text x="127.8" y="160.9">NDS351AN</text>
<text x="210.6" y="160.9">C?</text>
<text x="221.3" y="156.3">100k</text>
<text x="233.2" y="158.1">R?</text>
<text x="233.2" y="160.9">100k</text>
<text x="242.3" y="160.6">ZXCT1009</text>
<text x="68.5" y="166.4">G</text>
<text x="83.7" y="163.6">D?</text>
<text x="91.4" y="167" transform="rotate(-90 91.4 167)">1N4148W-7</text>
<text x="105.2" y="167" transform="rotate(-90 105.2 167)">1N4148W-7</text>
<text x="111.3" y="163.6">D?</text>
<text x="127.4" y="166.4">G</text>
<text x="218.6" y="163.4">.1uf</text>
<text x="50.6" y="171.9">R?</text>
<text x="76.2" y="170.2">S</text>
<text x="120.1" y="170.2">S</text>
<text x="142.2" y="171.9">R?</text>
<text x="50.6" y="174.7">100k</text>
<text x="142.2" y="174.7">100k</text>
</g>
<g font-size="2.5">
<text x="84.6" y="36.8">11</text>
<text x="84.6" y="39.6">12</text>
<text x="91.1" y="41">RC1/T1OSI/CCP2</text>
<text x="91.7" y="38.2">RC0/T1OSO/T1CKI</text>
<text x="127.8" y="38.2">RB0/INT</text>
<text x="132.5" y="41">RB1</text>
<text x="141.1" y="39.6">22</text>
<text x="141.1" y="36.8">21</text>
<text x="84.6" y="45.1">14</text>
<text x="84.6" y="42.3">13</text>
<text x="84.6" y="47.8">15</text>
<text x="91.1" y="43.7">RC2/CCP1</text>
<text x="91.7" y="46.5">RC3/SCK/SCL</text>
<text x="126.6" y="46.5">RB3/PGM</text>
<text x="132.5" y="43.7">RB2</text>
<text x="141.1" y="42.3">23</text>
<text x="141.1" y="47.8">25</text>
<text x="141.1" y="45.1">24</text>
<text x="236.2" y="43.3" transform="rotate(-90 236.2 43.3)">1</text>
<text x="238.9" y="43.3" transform="rotate(-90 238.9 43.3)">2</text>
<text x="241.7" y="43.3" transform="rotate(-90 241.7 43.3)">3</text>
<text x="244.4" y="43.3" transform="rotate(-90 244.4 43.3)">4</text>
<text x="84.6" y="53.4">17</text>
<text x="84.6" y="50.6">16</text>
<text x="91.1" y="49.2">RC4/SDI/SDA</text>
<text x="91.1" y="52">RC5/SDO</text>
<text x="132.5" y="49.2">RB4</text>
<text x="132.5" y="52">RB5</text>
<text x="141.1" y="50.6">26</text>
<text x="141.1" y="53.4">27</text>
<text x="236.2" y="49.3" transform="rotate(-90 236.2 49.3)">5</text>
<text x="238.9" y="49.3" transform="rotate(-90 238.9 49.3)">6</text>
<text x="241.7" y="49.3" transform="rotate(-90 241.7 49.3)">7</text>
<text x="244.4" y="49.3" transform="rotate(-90 244.4 49.3)">8</text>
<text x="84.6" y="56.1">18</text>
<text x="91.1" y="57.5">RC7/RX/DT</text>
<text x="91.7" y="54.7">RC6/TX/CK</text>
<text x="126.6" y="54.7">RB6/PGC</text>
<text x="127" y="57.5">RB7/PGD</text>
<text x="141.1" y="56.1">28</text>
<text x="84.6" y="64.4">10</text>
<text x="85.8" y="61.6">9</text>
<text x="91.1" y="65.8">OSC2/CLKO</text>
<text x="91.7" y="63">OSC1/CLKI</text>
<text x="127" y="63">RA0/AN0</text>
<text x="127" y="65.8">RA1/AN1</text>
<text x="141.1" y="61.6">2</text>
<text x="141.1" y="64.4">3</text>
<text x="58.3" y="71.1" transform="rotate(-90 58.3 71.1)">1</text>
<text x="85.8" y="69.9">1</text>
<text x="91.1" y="71.3">MCLR/VPP</text>
<text x="111" y="68.5">RA2/AN2/VREF-/CVREF</text>
<text x="118.8" y="71.3">RA3/AN3/VREF+</text>
<text x="141.1" y="69.9">5</text>
<text x="141.1" y="67.1">4</text>
<text x="115.2" y="76.8">RA5/AN4/SS/C2OUT</text>
<text x="115.9" y="74">RA4/T0CKI/C1OUT</text>
<text x="141.1" y="72.7">6</text>
<text x="141.1" y="75.4">7</text>
<text x="58.3" y="79.5" transform="rotate(-90 58.3 79.5)">2</text>
<text x="84.6" y="80.9">19</text>
<text x="85.8" y="78.2">8</text>
<text x="91.1" y="79.5">VSS</text>
<text x="91.1" y="82.3">VSS</text>
<text x="131.7" y="82.3">VDD</text>
<text x="141.1" y="80.9">20</text>
<text x="226.5" y="100.2">2</text>
<text x="231.8" y="101.6">Vin</text>
<text x="239.7" y="101.6">Vout</text>
<text x="248.6" y="100.2">1</text>
<text x="235.4" y="105.2">GND</text>
<text x="237.6" y="109.8" transform="rotate(-90 237.6 109.8)">3</text>
<text x="251.9" y="149">2</text>
<text x="238.9" y="152.6">1</text>
<text x="251.9" y="156.5">3</text>
<text x="178.9" y="182.9">Title</text>
<text x="178.9" y="191.2">Size</text>
<text x="192.6" y="191.2">Number</text>
<text x="247.8" y="191.2">Revision</text>
<text x="180.2" y="195.3">A</text>
<text x="178.9" y="199.5">Date:</text>
<text x="178.9" y="202.2">File:</text>
<text x="191.3" y="202.2">C:\projects\..\superservo.SchDoc</text>
<text x="191.3" y="199.5">1/9/2006</text>
<text x="234" y="199.5">Sheet</text>
<text x="234" y="202.2">Drawn By:</text>
<text x="241.9" y="199.5">of</text>
</g>
<g font-size="2.3" fill="#0e0e0e">
<text x="231.7" y="20.4">Servo Edge Connector</text>
<text x="188" y="42.9" transform="rotate(-90 188 42.9)">PIC Decoupling Cap</text>
<text x="160.2" y="90.7">Servo Feedback Potentiometer</text>
</g>
<g font-size="2" fill="#0e0e0e">
<text x="244.3" y="154.7" transform="rotate(-90 244.3 154.7)">Iout</text>
<text x="249" y="151.5" transform="rotate(-90 249 151.5)">Vin</text>
<text x="249" y="158.1" transform="rotate(-90 249 158.1)">Load</text>
</g>
</svg>
